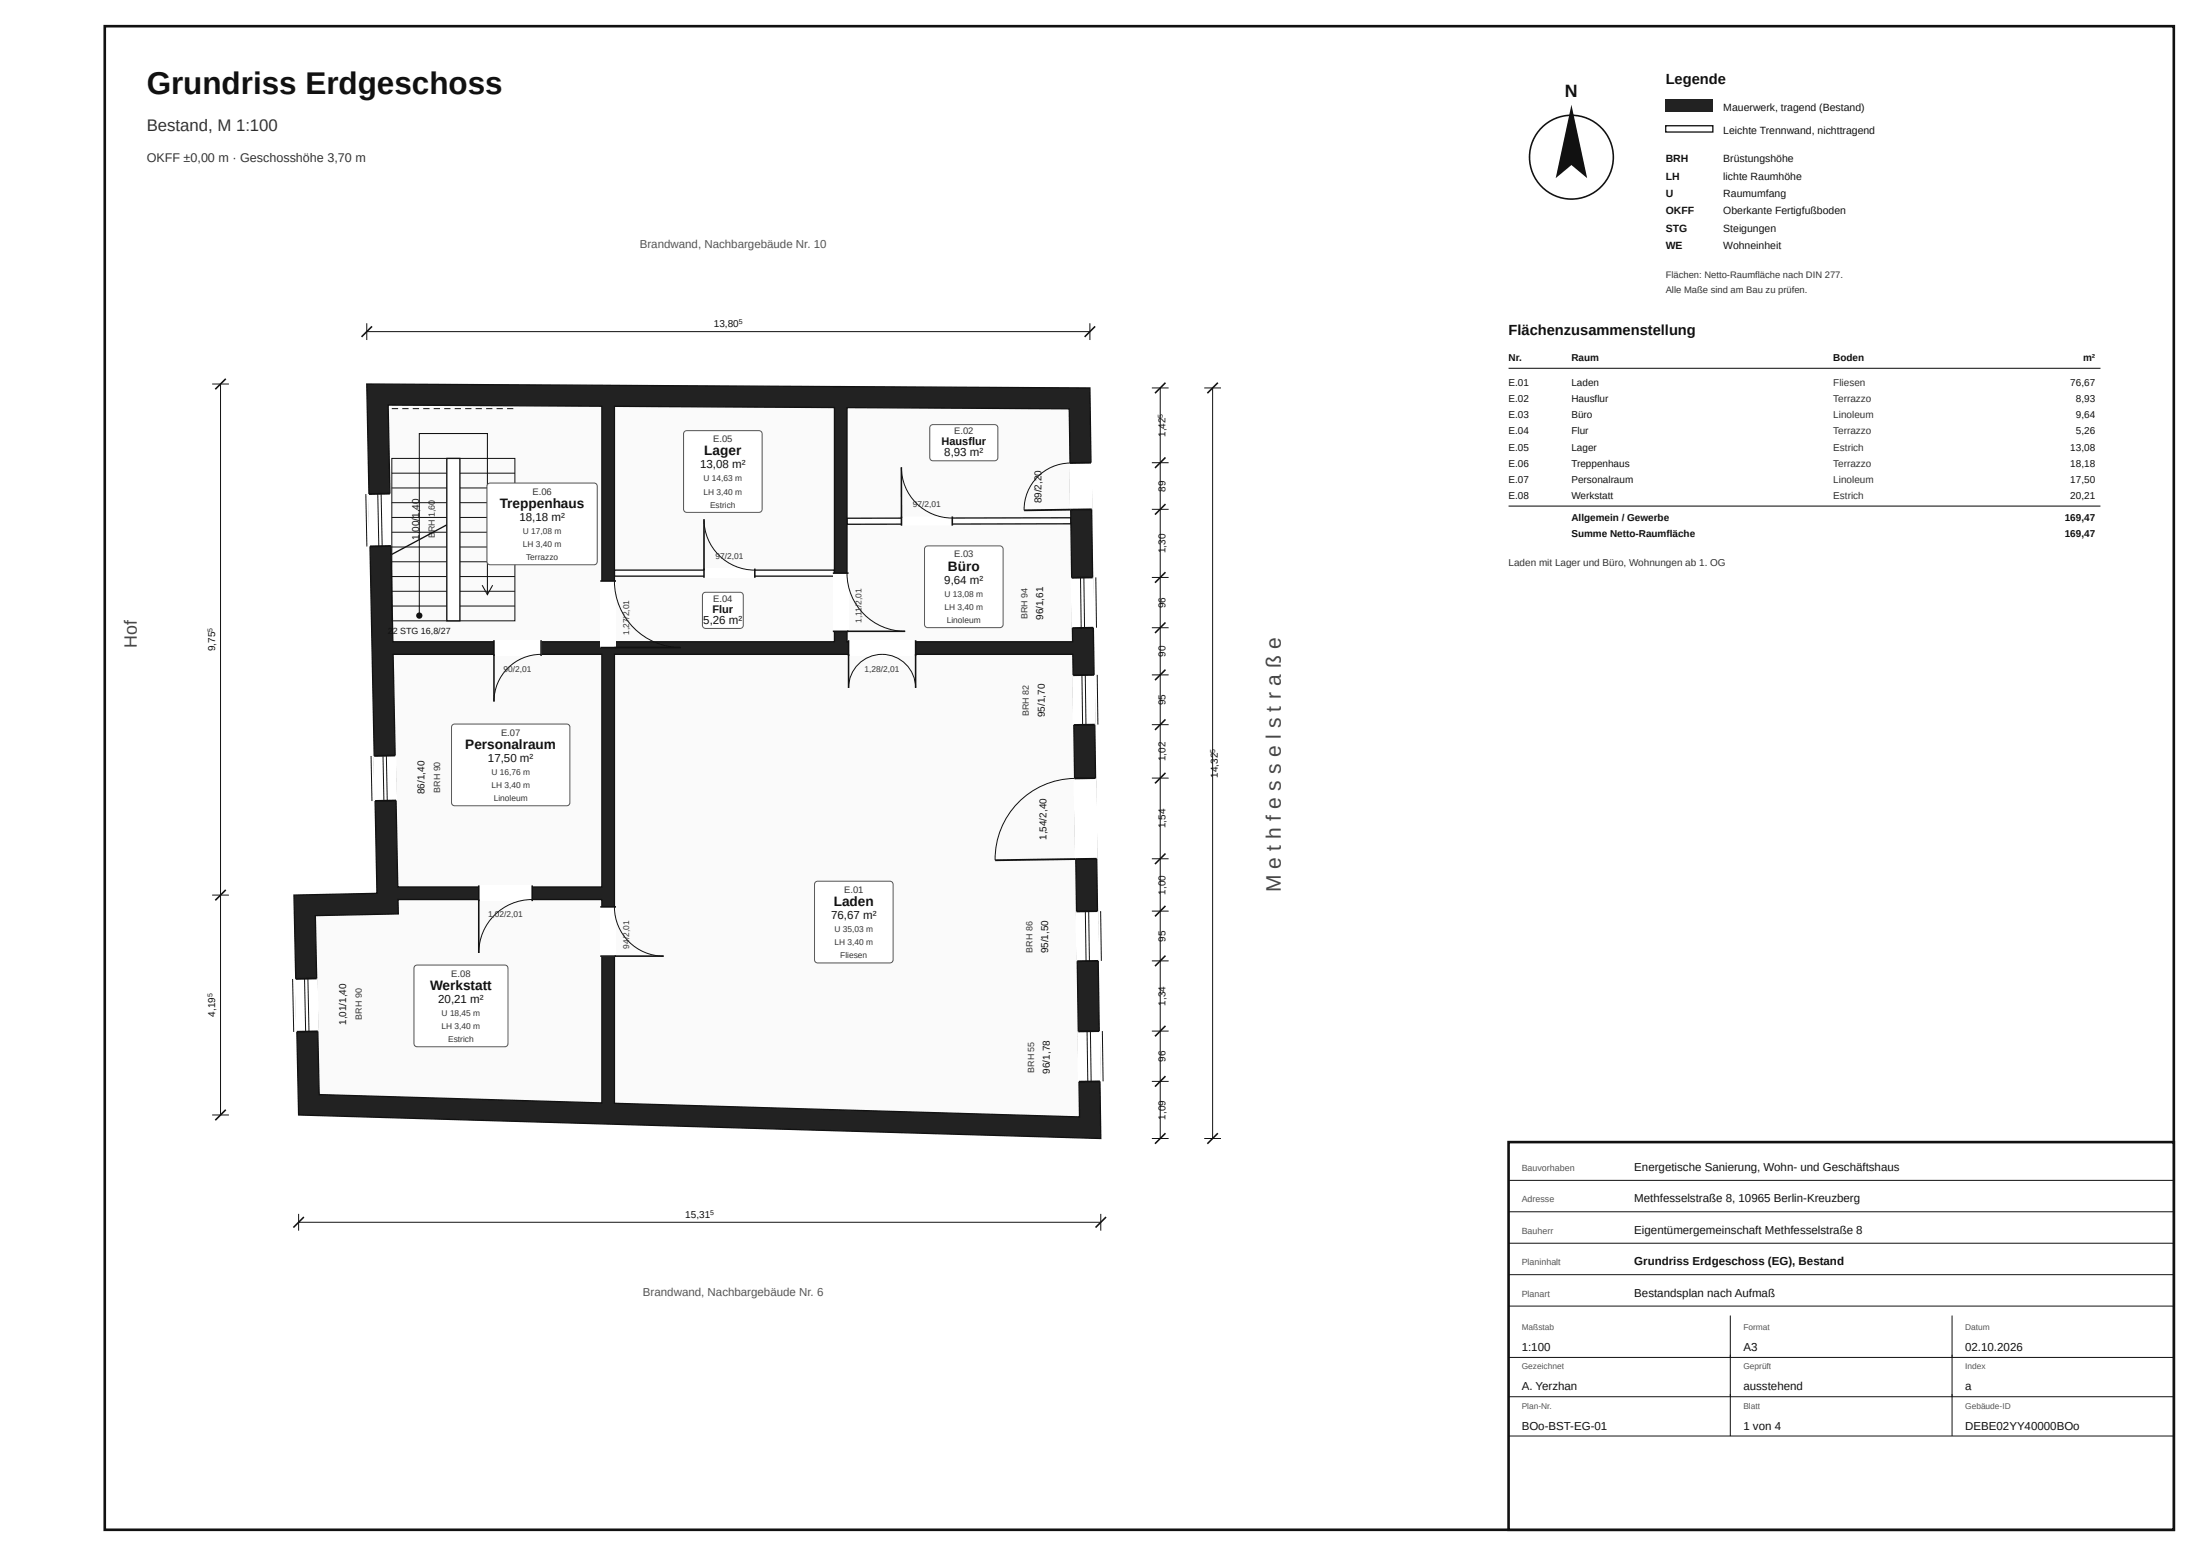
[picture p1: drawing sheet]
<svg xmlns="http://www.w3.org/2000/svg" width="420mm" height="297mm" viewBox="0 0 420 297" stroke-linecap="round" stroke-linejoin="round" font-family="sans-serif">
<g fill="#fbfaf7">
<path d="M117.3 124.9h87.5l1.3 88.3-88.8-2.6z"/>
<path d="M161.7 77.8l42.4 .2 .3 20.8-42.7 .1z"/>
<path d="M161.7 100.1l42.7-.1 .4 22.5h-43.1z"/>
<path d="M117.3 110h42v12.5h-42z"/>
<path d="M117.3 77.6l42 .2v31h-42z"/>
<path d="M74.1 77.3l40.8 .2v45h-39.9z"/>
<path d="M75 124.9h39.9v44.4h-39z"/>
<path d="M60.2 174.8l15.8-.4v-2.7h38.9v38.8l-54-1.6z"/>
</g>
<path d="M117.3 108.8h42v1.2h-42zM161.7 98.9l42.7-.1v1.2l-42.7 .1z" fill-rule="evenodd" fill="#fff" stroke="#111" stroke-width=".25"/>
<path d="M70 73.3l138.1 .8 2 143.2-153.1-4.5-.9-41.9 15.9-.4zM60.2 174.8l.7 34.1 54 1.6v-38.8h-38.9v2.7zM117.3 124.9v85.7l88.8 2.6-1.3-88.3zM161.7 77.8v44.7h43.1l-.7-44.5zM117.3 77.6v44.9h42v-44.7zM74.1 77.3l.9 45.2h39.9v-45zM75 124.9l.9 44.4h39v-44.4z" fill-rule="evenodd" fill="#222" stroke="#111" stroke-width=".25"/>
<path d="M205.7 196.9l4.4-.1 .1 9.6-4.4 .1z" fill="#fff"/>
<path d="M205.9 196.9l4-.1zM206 206.5l4-.1z" fill="#000" stroke="#111" stroke-width=".35"/>
<path d="M207.5 196.8l.2 9.6zM208.2 196.8l.1 9.6zM210.4 196.8l.2 9.6z" fill="#000" stroke="#111" stroke-width=".19"/>
<path d="M205.3 174l4.4-.1 .2 9.5-4.4 .1z" fill="#fff"/>
<path d="M205.5 174l4-.1zM205.7 183.5l4-.1z" fill="#000" stroke="#111" stroke-width=".35"/>
<path d="M207.2 173.9l.1 9.6zM207.8 173.9l.2 9.5zM210.1 173.9l.2 9.5z" fill="#000" stroke="#111" stroke-width=".19"/>
<path d="M205 148.6l4.4-.1 .2 15.4-4.4 .1z" fill="#fff"/>
<path d="M205.1 148.6l4.1-.1zM190 164.2l15.4-.2zM205.4 164l4-.1z" fill="#000" stroke="#111" stroke-width=".35"/>
<path d="M205.1 148.6a15.4 15.4 0 0 0-15.1 15.6" fill="none" stroke="#111" stroke-width=".19"/>
<path d="M204.7 128.9l4.4-.1 .1 9.5-4.4 .1z" fill="#fff"/>
<path d="M204.9 128.9l4-.1zM205 138.4l4-.1z" fill="#000" stroke="#111" stroke-width=".35"/>
<path d="M206.5 128.8l.2 9.5zM207.2 128.8l.1 9.5zM209.5 128.8l.1 9.5z" fill="#000" stroke="#111" stroke-width=".19"/>
<path d="M204.4 110.3l4.4-.1 .1 9.6-4.4 .1z" fill="#fff"/>
<path d="M204.6 110.3l4-.1zM204.7 119.9l4-.1z" fill="#000" stroke="#111" stroke-width=".35"/>
<path d="M206.3 110.3l.1 9.5zM206.9 110.3l.2 9.5zM209.2 110.2l.1 9.6z" fill="#000" stroke="#111" stroke-width=".19"/>
<path d="M204.1 88.4l4.4-.1 .1 8.9-4.4 .1z" fill="#fff"/>
<path d="M195.5 97.4l8.9-.1zM204.3 88.4l4-.1zM204.4 97.3l4-.1z" fill="#000" stroke="#111" stroke-width=".35"/>
<path d="M204.3 88.4a8.9 8.9 0 0 0-8.8 9" fill="none" stroke="#111" stroke-width=".19"/>
<path d="M70.2 94.3l4.4-.1 .2 10-4.4 .1z" fill="#fff"/>
<path d="M70.4 94.3l4-.1zM70.6 104.3l4-.1z" fill="#000" stroke="#111" stroke-width=".35"/>
<path d="M69.8 94.3l.2 10zM72.1 94.3l.2 10zM72.8 94.2l.2 10.1z" fill="#000" stroke="#111" stroke-width=".19"/>
<path d="M71.2 144.3l4.4-.1 .2 8.6-4.4 .1z" fill="#fff"/>
<path d="M71.4 144.3l4-.1zM71.6 152.9l4-.1z" fill="#000" stroke="#111" stroke-width=".35"/>
<path d="M70.8 144.3l.2 8.6zM73.1 144.3l.2 8.6zM73.8 144.2l.1 8.6z" fill="#000" stroke="#111" stroke-width=".19"/>
<path d="M56.3 186.8h4.4l.2 10.1-4.4 .1z" fill="#fff"/>
<path d="M56.5 186.8h4zM56.7 196.9h4z" fill="#000" stroke="#111" stroke-width=".35"/>
<path d="M55.9 186.9l.2 10.1zM58.1 186.8l.3 10.1zM58.8 186.8l.2 10.1z" fill="#000" stroke="#111" stroke-width=".19"/>
<path d="M114.6 110.9h3v12.7h-3z" fill="#fff"/>
<path d="M114.6 110.9h3M114.6 123.6h15.4" fill="none" stroke="#111" stroke-width=".3"/>
<path d="M117.3 110.9a12.7 12.7 0 0 0 12.7 12.7" fill="none" stroke="#111" stroke-width=".19"/>
<path d="M91.4 169h10.2v3h-10.2z" fill="#fff"/>
<path d="M91.4 169v12.9M101.6 169v3" fill="none" stroke="#111" stroke-width=".3"/>
<path d="M101.6 171.7a10.2 10.2 0 0 0-10.2 10.2" fill="none" stroke="#111" stroke-width=".19"/>
<path d="M94.3 122.2h9v3h-9z" fill="#fff"/>
<path d="M94.3 122.2v11.7M103.3 122.2v3" fill="none" stroke="#111" stroke-width=".3"/>
<path d="M103.3 124.9a9 9 0 0 0-9 9" fill="none" stroke="#111" stroke-width=".19"/>
<path d="M114.6 173.1h3v9.4h-3z" fill="#fff"/>
<path d="M114.6 173.1h3M114.6 182.5h12.1" fill="none" stroke="#111" stroke-width=".3"/>
<path d="M117.3 173.1a9.4 9.4 0 0 0 9.4 9.4" fill="none" stroke="#111" stroke-width=".19"/>
<path d="M134.4 108.5h9.7v1.8h-9.7z" fill="#fff"/>
<path d="M134.4 99.1v11.2M144.1 108.5v1.8" fill="none" stroke="#111" stroke-width=".3"/>
<path d="M134.4 99.1a9.7 9.7 0 0 0 9.7 9.7" fill="none" stroke="#111" stroke-width=".19"/>
<path d="M159 109.4h3v11.1h-3z" fill="#fff"/>
<path d="M159 109.4h3M159 120.5h13.8" fill="none" stroke="#111" stroke-width=".3"/>
<path d="M161.7 109.4a11.1 11.1 0 0 0 11.1 11.1" fill="none" stroke="#111" stroke-width=".19"/>
<path d="M162 122.2h12.8v3h-12.8z" fill="#fff"/>
<path d="M162 122.2v9.1M174.8 122.2v9.1" fill="none" stroke="#111" stroke-width=".3"/>
<path d="M162 131.3a6.4 6.4 0 0 1 6.4-6.4 6.4 6.4 0 0 1 6.4 6.4" fill="none" stroke="#111" stroke-width=".19"/>
<path d="M172.1 98.6h9.7v1.7l-9.7 .1z" fill="#fff"/>
<path d="M172.1 98.6v1.8M181.8 98.6v1.7" fill="none" stroke="#111" stroke-width=".3"/>
<path d="M172.1 89.2v9.7z" fill="#000" stroke="#111" stroke-width=".3"/>
<path d="M74.8 87.5h23.5v31h-23.5zM172.1 89.2a9.7 9.7 0 0 0 9.7 9.7" fill="none" stroke="#111" stroke-width=".19"/>
<path d="M85.3 87.5h2.5v31h-2.5z" fill="#fff" stroke="#111" stroke-width=".25"/>
<g fill="none" stroke="#111" stroke-width=".19">
<path d="M74.8 98.8h10.5M74.8 95.9h10.5M74.8 93.1h10.5M74.8 90.3h10.5M87.8 98.8h10.5M87.8 95.9h10.5M87.8 93.1h10.5M87.8 90.3h10.5M74.8 115.7h10.5M74.8 112.9h10.5M74.8 110.1h10.5M74.8 107.2h10.5"/>
<path d="M74.8 104.4h10.5M74.8 101.6h10.5M87.8 115.7h10.5M87.8 112.9h10.5M87.8 110.1h10.5M87.8 107.2h10.5M87.8 104.4h10.5M87.8 101.6h10.5"/>
</g>
<path d="M74.8 78h23.5" fill="none" stroke="#111" stroke-width=".19" stroke-dasharray="1.2 .8" stroke-linecap="butt"/>
<path d="M93.1 113.5v-30.8h-13v34.8" fill="none" stroke="#111" stroke-width=".2"/>
<circle cx="80" cy="117.5" r=".6" fill="#111"/>
<path d="M92.1 111.7l1 1.8 .9-1.8" fill="none" stroke="#111" stroke-width=".2"/>
<path d="M74.8 105.8l10.5-5.6z" fill="#000" stroke="#111" stroke-width=".25"/>
<g fill="#fff" stroke="#555" stroke-width=".19">
<path d="M155.7 168.4l.4-.2h13.8a.6 .6 0 0 1 .6 .6v14.4a.6 .6 0 0 1-.6 .6h-13.8a.6 .6 0 0 1-.6-.6v-14.4z"/>
<path d="M177.7 81.2l.4-.2h11.8a.6 .6 0 0 1 .6 .7v5.6a.6 .6 0 0 1-.6 .7h-11.8a.6 .6 0 0 1-.6-.7v-5.6z"/>
<path d="M176.7 104.4l.4-.2h13.8a.6 .6 0 0 1 .6 .6v14.4a.6 .6 0 0 1-.6 .6h-13.8a.6 .6 0 0 1-.6-.6v-14.4z"/>
<path d="M134.3 113.2l.4-.1h6.6a.6 .6 0 0 1 .6 .5v5.8a.6 .6 0 0 1-.6 .6h-6.6a.6 .6 0 0 1-.6-.6v-5.8z"/>
<path d="M130.7 82.4l.4-.2h13.8a.6 .6 0 0 1 .6 .6v14.4a.6 .6 0 0 1-.6 .6h-13.8a.6 .6 0 0 1-.6-.6v-14.4z"/>
<path d="M93.1 92.4l.5-.2h19.8a.6 .6 0 0 1 .6 .6v14.4a.6 .6 0 0 1-.6 .6h-19.8a.6 .6 0 0 1-.6-.6v-14.4z"/>
<path d="M86.4 138.4l.4-.2h21.4a.6 .6 0 0 1 .6 .6v14.4a.6 .6 0 0 1-.6 .6h-21.4a.6 .6 0 0 1-.6-.6v-14.4z"/>
<path d="M79.2 184.4l.4-.2h16.8a.6 .6 0 0 1 .6 .6v14.4a.6 .6 0 0 1-.6 .6h-16.8a.6 .6 0 0 1-.6-.6v-14.4z"/>
</g>
<g fill="none" stroke="#111" stroke-width=".19">
<path d="M40.5 73.3h3.2M42.1 73.3v139.5M70 63.3h138.1M70 61.7v3.2M208.1 61.7v3.2M219.9 74.1h3.2M221.5 74.1v143.2M229.9 74.1h3.2M231.5 74.1v143.2M219.9 97.2h3.2M219.9 88.3h3.2M219.9 119.8h3.2"/>
<path d="M219.9 110.2h3.2M219.9 138.3h3.2M219.9 128.8h3.2M219.9 148.5h3.2M40.5 170.9h3.2M219.9 173.9h3.2M219.9 163.9h3.2M219.9 196.8h3.2M219.9 183.4h3.2M40.5 212.8h3.2M219.9 217.3h3.2M219.9 206.4h3.2"/>
<path d="M229.9 217.3h3.2M57 233.3h153.1M57 231.7v3.2M210.1 231.7v3.2"/>
</g>
<g fill="#000" stroke="#111" stroke-width=".3">
<path d="M43.1 72.3l-2 2zM71 62.3l-2 2zM207.1 64.3l2-2zM222.5 73l-2 2zM232.5 73l-2 2zM222.5 96.2l-2 2zM222.5 87.3l-2 2zM222.5 109.2l-2 2zM222.5 137.3l-2 2zM222.5 127.8l-2 2zM222.5 118.8l-2 2zM222.5 147.5l-2 2z"/>
<path d="M41.1 171.8l2-1.9zM222.5 172.9l-2 2zM222.5 162.9l-2 2zM222.5 195.8l-2 2zM222.5 182.4l-2 2zM43.1 211.8l-2 2zM220.5 218.3l2-2zM222.5 205.4l-2 2zM230.5 218.3l2-2zM58 232.3l-2 2zM211.1 232.3l-1.9 2z"/>
</g>
<path d="M20 5h395v287h-395z" fill="none" stroke="#111" stroke-width=".5"/>
<circle cx="300" cy="30" r="8" fill="none" stroke="#111" stroke-width=".3"/>
<path d="M300 20l3 14-3-2.5-3 2.5z" fill="#111"/>
<path d="M318 19h9v2.4h-9z" fill="#222"/>
<path d="M318 24h9v1.2h-9z" fill="#fff" stroke="#111" stroke-width=".25"/>
<path d="M288 70.3h113M288 96.6h113" fill="none" stroke="#111" stroke-width=".2"/>
<path d="M288 218h127v74h-127z" fill="#fff" stroke="#111" stroke-width=".5"/>
<path d="M288 225.3h127M288 231.3h127M288 237.3h127M288 243.3h127M288 249.3h127M288 259.1h127M330.3 251.1v23M372.7 251.1v23M288 266.6h127M288 274.1h127" fill="none" stroke="#111" stroke-width=".19"/>
<text font-size="6" fill="#111" x="28" y="18">Grundriss Erdgeschoss</text>
<text font-size="4" fill="#444" x="244.5" y="170.3" transform="rotate(-90 244.5 170.3)">M e t h f e s s e l s t r a ß e</text>
<text font-size="3.4" fill="#111" x="298.8" y="18.5">N</text>
<text font-size="3.4" fill="#444" x="26.1" y="123.6" transform="rotate(-90 26.1 123.6)">Hof</text>
<text font-size="3.2" fill="#333" x="28" y="25">Bestand, M 1:100</text>
<g font-size="2.8" fill="#111">
<text x="318" y="16">Legende</text>
<text x="288" y="64">Flächenzusammenstellung</text>
</g>
<g font-size="2.6" fill="#111">
<text x="134.5" y="86.9">Lager</text>
<text x="95.4" y="96.9">Treppenhaus</text>
<text x="181" y="108.9">Büro</text>
<text x="88.8" y="142.9">Personalraum</text>
<text x="159.2" y="172.9">Laden</text>
<text x="82.1" y="188.9">Werkstatt</text>
</g>
<text font-size="2.4" fill="#333" x="28" y="31">OKFF ±0,00 m · Geschosshöhe 3,70 m</text>
<g font-size="2.2" fill="#555">
<text x="122.1" y="47.3">Brandwand, Nachbargebäude Nr. 10</text>
<text x="122.8" y="247.3">Brandwand, Nachbargebäude Nr. 6</text>
</g>
<g font-size="2.2" fill="#111">
<text x="133.7" y="89.4">13,08 m²</text>
<text x="180.3" y="87">8,93 m²</text>
<text x="99.2" y="99.4">18,18 m²</text>
<text x="180.3" y="111.4">9,64 m²</text>
<text x="134.3" y="119">5,26 m²</text>
<text x="93.2" y="145.4">17,50 m²</text>
<text x="158.7" y="175.4">76,67 m²</text>
<text x="83.7" y="191.4">20,21 m²</text>
<text x="312" y="223.5">Energetische Sanierung, Wohn- und Geschäftshaus</text>
<text x="312" y="229.5">Methfesselstraße 8, 10965 Berlin-Kreuzberg</text>
<text x="312" y="235.5">Eigentümergemeinschaft Methfesselstraße 8</text>
<text x="312" y="241.5">Grundriss Erdgeschoss (EG), Bestand</text>
<text x="312" y="247.5">Bestandsplan nach Aufmaß</text>
<text x="290.5" y="257.9">1:100</text>
<text x="332.8" y="257.9">A3</text>
<text x="375.2" y="257.9">02.10.2026</text>
<text x="290.5" y="265.4">A. Yerzhan</text>
<text x="332.8" y="265.4">ausstehend</text>
<text x="375.2" y="265.4">a</text>
<text x="290.5" y="272.9">BOo-BST-EG-01</text>
<text x="332.8" y="272.9">1 von 4</text>
<text x="375.2" y="272.9">DEBE02YY40000BOo</text>
</g>
<g font-size="2.1" fill="#111">
<text x="179.7" y="84.9">Hausflur</text>
<text x="136" y="116.9">Flur</text>
</g>
<g font-size="2" fill="#111">
<text x="329" y="21.1">Mauerwerk, tragend (Bestand)</text>
<text x="329" y="25.6">Leichte Trennwand, nichttragend</text>
<text x="318" y="31">BRH</text>
<text x="318" y="34.3">LH</text>
<text x="329" y="34.3">lichte Raumhöhe</text>
<text x="329" y="31">Brüstungshöhe</text>
<text x="318" y="37.6">U</text>
<text x="318" y="40.9">OKFF</text>
<text x="329" y="40.9">Oberkante Fertigfußboden</text>
<text x="329" y="37.6">Raumumfang</text>
<text x="318" y="44.2">STG</text>
<text x="318" y="47.5">WE</text>
<text x="329" y="44.2">Steigungen</text>
<text x="329" y="47.5">Wohneinheit</text>
</g>
<g font-size="1.9" fill="#111">
<text x="136.3" y="62.4">13,80</text>
<text x="288" y="69">Nr.</text>
<text x="300" y="69">Raum</text>
<text x="350" y="69">Boden</text>
<text x="397.7" y="69">m²</text>
<text x="288" y="73.6">E.01</text>
<text x="288" y="76.7">E.02</text>
<text x="300" y="73.6">Laden</text>
<text x="300" y="76.7">Hausflur</text>
<text x="395.2" y="73.6">76,67</text>
<text x="396.3" y="76.7">8,93</text>
<text x="222.5" y="83.4" transform="rotate(-90 222.5 83.4)">1,42</text>
<text x="288" y="79.8">E.03</text>
<text x="288" y="82.9">E.04</text>
<text x="300" y="79.8">Büro</text>
<text x="300" y="82.9">Flur</text>
<text x="396.3" y="79.8">9,64</text>
<text x="396.3" y="82.9">5,26</text>
<text x="288" y="86">E.05</text>
<text x="288" y="89.1">E.06</text>
<text x="300" y="86">Lager</text>
<text x="300" y="89.1">Treppenhaus</text>
<text x="395.2" y="86">13,08</text>
<text x="395.2" y="89.1">18,18</text>
<text x="222.5" y="93.8" transform="rotate(-90 222.5 93.8)">89</text>
<text x="288" y="92.2">E.07</text>
<text x="288" y="95.3">E.08</text>
<text x="300" y="92.2">Personalraum</text>
<text x="300" y="95.3">Werkstatt</text>
<text x="395.2" y="92.2">17,50</text>
<text x="395.2" y="95.3">20,21</text>
<text x="198.8" y="96.1" transform="rotate(-90 198.8 96.1)">89/2,20</text>
<text x="300" y="99.4">Allgemein / Gewerbe</text>
<text x="394.2" y="99.4">169,47</text>
<text x="80" y="103.1" transform="rotate(-90 80 103.1)">1,00/1,40</text>
<text x="222.5" y="105.6" transform="rotate(-90 222.5 105.6)">1,30</text>
<text x="300" y="102.5">Summe Netto-Raumfläche</text>
<text x="394.2" y="102.5">169,47</text>
<text x="199.2" y="118.3" transform="rotate(-90 199.2 118.3)">96/1,61</text>
<text x="222.5" y="116.1" transform="rotate(-90 222.5 116.1)">96</text>
<text x="41.1" y="124.3" transform="rotate(-90 41.1 124.3)">9,75</text>
<text x="222.5" y="125.4" transform="rotate(-90 222.5 125.4)">90</text>
<text x="199.4" y="136.9" transform="rotate(-90 199.4 136.9)">95/1,70</text>
<text x="222.5" y="134.6" transform="rotate(-90 222.5 134.6)">95</text>
<text x="222.5" y="145.3" transform="rotate(-90 222.5 145.3)">1,02</text>
<text x="232.5" y="148.4" transform="rotate(-90 232.5 148.4)">14,32</text>
<text x="81" y="151.6" transform="rotate(-90 81 151.6)">86/1,40</text>
<text x="199.8" y="160.3" transform="rotate(-90 199.8 160.3)">1,54/2,40</text>
<text x="222.5" y="158.1" transform="rotate(-90 222.5 158.1)">1,54</text>
<text x="222.5" y="170.8" transform="rotate(-90 222.5 170.8)">1,00</text>
<text x="222.5" y="179.7" transform="rotate(-90 222.5 179.7)">95</text>
<text x="200.1" y="182" transform="rotate(-90 200.1 182)">95/1,50</text>
<text x="222.5" y="192" transform="rotate(-90 222.5 192)">1,34</text>
<text x="41.1" y="194.1" transform="rotate(-90 41.1 194.1)">4,19</text>
<text x="66.1" y="195.7" transform="rotate(-90 66.1 195.7)">1,01/1,40</text>
<text x="222.5" y="202.7" transform="rotate(-90 222.5 202.7)">96</text>
<text x="200.4" y="204.9" transform="rotate(-90 200.4 204.9)">96/1,78</text>
<text x="222.5" y="213.7" transform="rotate(-90 222.5 213.7)">1,09</text>
<text x="130.8" y="232.4">15,31</text>
</g>
<g font-size="1.9" fill="#333">
<text x="350" y="73.6">Fliesen</text>
<text x="350" y="76.7">Terrazzo</text>
<text x="350" y="79.8">Linoleum</text>
<text x="350" y="82.9">Terrazzo</text>
<text x="350" y="86">Estrich</text>
<text x="350" y="89.1">Terrazzo</text>
<text x="350" y="92.2">Linoleum</text>
<text x="350" y="95.3">Estrich</text>
<text x="288" y="108">Laden mit Lager und Büro, Wohnungen ab 1. OG</text>
</g>
<g font-size="1.8" fill="#333">
<text x="318" y="53">Flächen: Netto-Raumfläche nach DIN 277.</text>
<text x="318" y="56">Alle Maße sind am Bau zu prüfen.</text>
<text x="182.1" y="82.9">E.02</text>
<text x="136.1" y="84.4">E.05</text>
<text x="101.6" y="94.4">E.06</text>
<text x="182.1" y="106.4">E.03</text>
<text x="136.1" y="114.8">E.04</text>
<text x="95.6" y="140.4">E.07</text>
<text x="161.1" y="170.4">E.01</text>
<text x="86.1" y="186.4">E.08</text>
</g>
<g font-size="1.7" fill="#333">
<text x="83" y="102.7" transform="rotate(-90 83 102.7)">BRH 1,60</text>
<text x="196.2" y="118.2" transform="rotate(-90 196.2 118.2)">BRH 94</text>
<text x="196.4" y="136.7" transform="rotate(-90 196.4 136.7)">BRH 82</text>
<text x="84" y="151.3" transform="rotate(-90 84 151.3)">BRH 90</text>
<text x="197.1" y="181.8" transform="rotate(-90 197.1 181.8)">BRH 86</text>
<text x="69.1" y="194.6" transform="rotate(-90 69.1 194.6)">BRH 90</text>
<text x="197.4" y="204.8" transform="rotate(-90 197.4 204.8)">BRH 55</text>
</g>
<text font-size="1.7" fill="#111" x="74" y="121">22 STG 16,8/27</text>
<g font-size="1.7" fill="#555">
<text x="290.5" y="223.5">Bauvorhaben</text>
<text x="290.5" y="229.5">Adresse</text>
<text x="290.5" y="235.5">Bauherr</text>
<text x="290.5" y="241.5">Planinhalt</text>
<text x="290.5" y="247.5">Planart</text>
</g>
<g font-size="1.6" fill="#333">
<text x="134.3" y="91.9">U 14,63 m</text>
<text x="134.3" y="94.4">LH 3,40 m</text>
<text x="99.8" y="101.9">U 17,08 m</text>
<text x="135.6" y="96.9">Estrich</text>
<text x="174.3" y="96.7">97/2,01</text>
<text x="99.8" y="104.4">LH 3,40 m</text>
<text x="100.4" y="106.9">Terrazzo</text>
<text x="136.6" y="106.6">97/2,01</text>
<text x="180.3" y="113.9">U 13,08 m</text>
<text x="164.5" y="118.8" transform="rotate(-90 164.5 118.8)">1,11/2,01</text>
<text x="180.3" y="116.4">LH 3,40 m</text>
<text x="180.8" y="118.9">Linoleum</text>
<text x="120.1" y="121.2" transform="rotate(-90 120.1 121.2)">1,27/2,01</text>
<text x="96.1" y="128.3">90/2,01</text>
<text x="165.1" y="128.3">1,28/2,01</text>
<text x="93.8" y="147.9">U 16,76 m</text>
<text x="93.8" y="150.4">LH 3,40 m</text>
<text x="94.3" y="152.9">Linoleum</text>
<text x="93.2" y="175.1">1,02/2,01</text>
<text x="159.3" y="177.9">U 35,03 m</text>
<text x="120.1" y="181.1" transform="rotate(-90 120.1 181.1)">94/2,01</text>
<text x="159.3" y="180.4">LH 3,40 m</text>
<text x="160.4" y="182.9">Fliesen</text>
<text x="84.3" y="193.9">U 18,45 m</text>
<text x="84.3" y="196.4">LH 3,40 m</text>
<text x="85.6" y="198.9">Estrich</text>
</g>
<g font-size="1.6" fill="#555">
<text x="290.5" y="253.9">Maßstab</text>
<text x="332.8" y="253.9">Format</text>
<text x="375.2" y="253.9">Datum</text>
<text x="290.5" y="261.4">Gezeichnet</text>
<text x="332.8" y="261.4">Geprüft</text>
<text x="375.2" y="261.4">Index</text>
<text x="290.5" y="268.9">Plan-Nr.</text>
<text x="332.8" y="268.9">Blatt</text>
<text x="375.2" y="268.9">Gebäude-ID</text>
</g>
<g font-size="1.3" fill="#111">
<text x="141" y="61.9">5</text>
<text x="222" y="79.7" transform="rotate(-90 222 79.7)">5</text>
<text x="40.6" y="120.6" transform="rotate(-90 40.6 120.6)">5</text>
<text x="232" y="143.7" transform="rotate(-90 232 143.7)">5</text>
<text x="40.6" y="190.4" transform="rotate(-90 40.6 190.4)">5</text>
<text x="135.6" y="231.9">5</text>
</g>
</svg>
